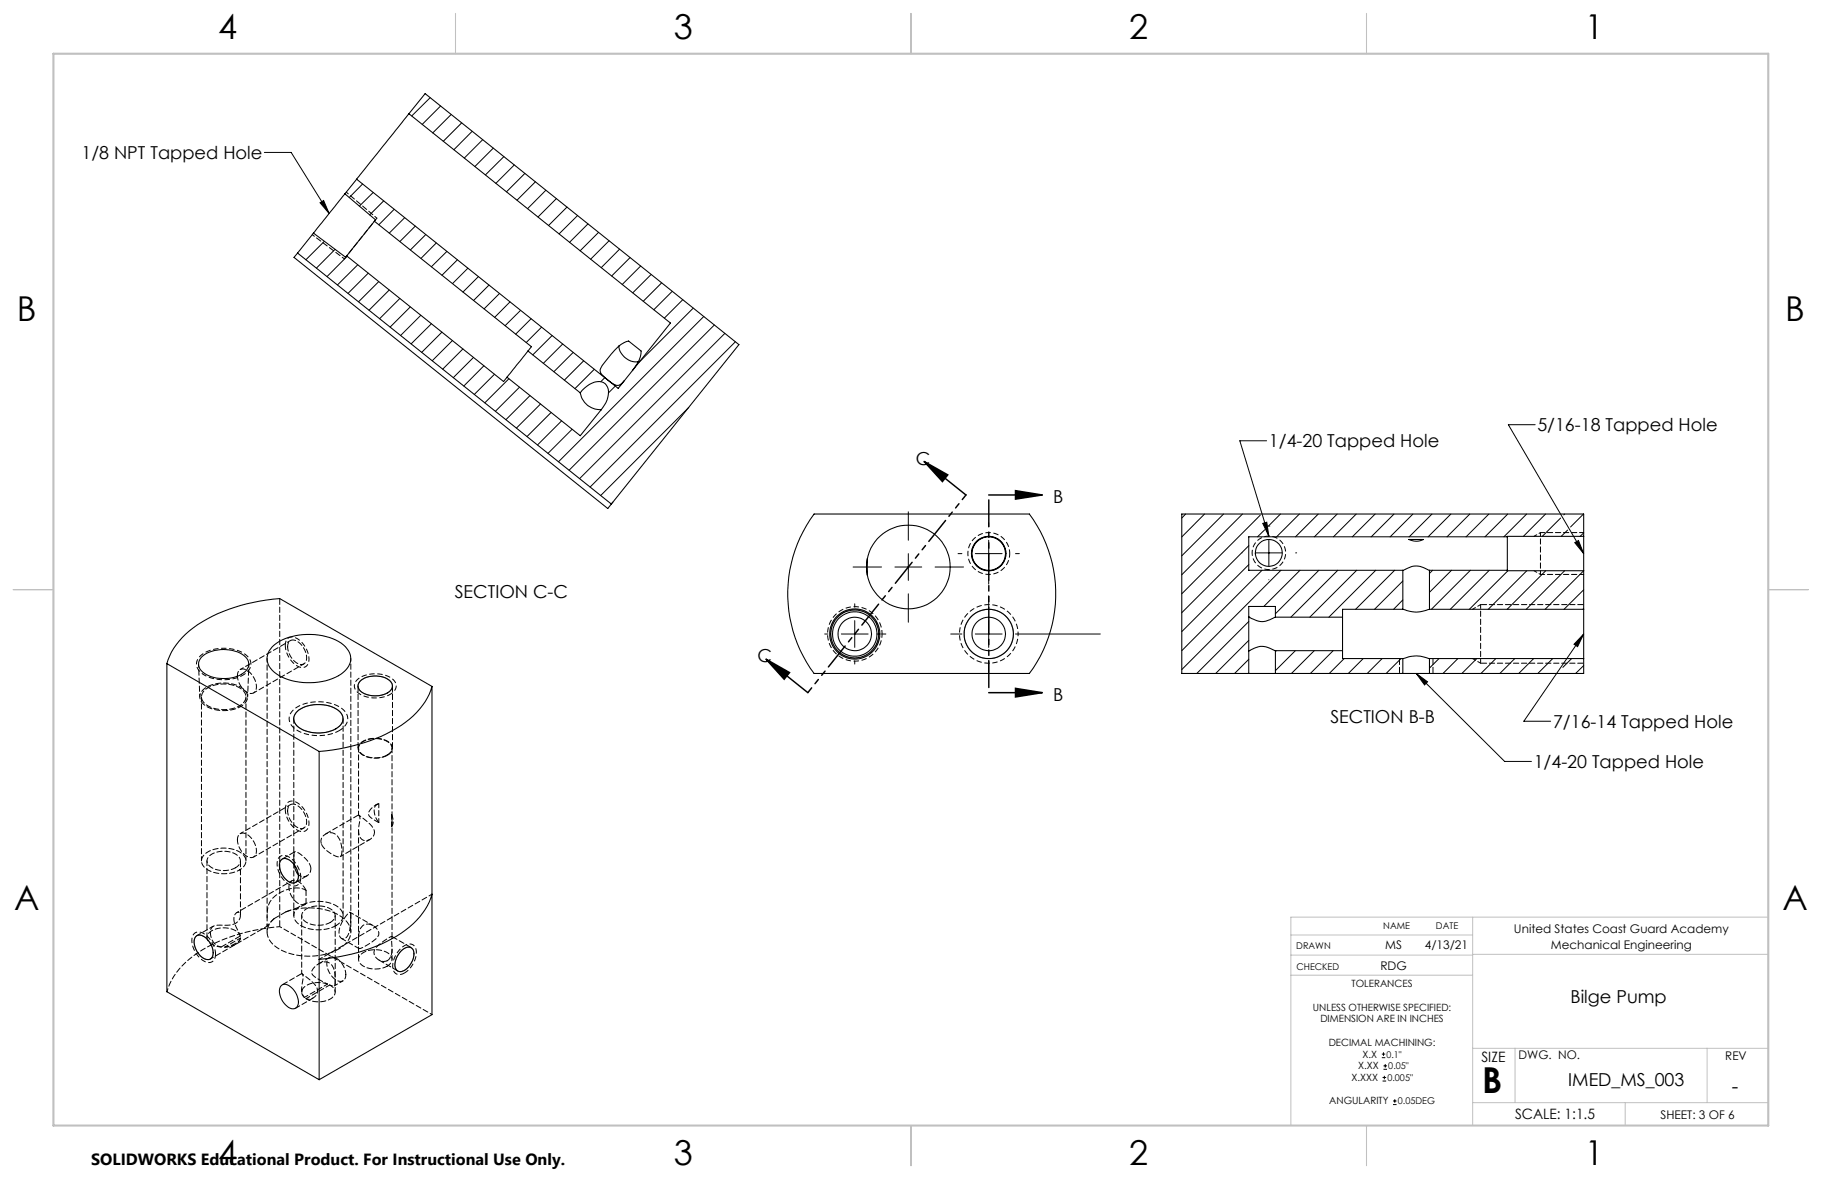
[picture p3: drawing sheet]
<svg xmlns="http://www.w3.org/2000/svg" width="432mm" height="279mm" viewBox="0 0 432 279" stroke-linecap="round" stroke-linejoin="round" font-family="sans-serif">
<g fill="none" stroke="#000" stroke-width=".24">
<path d="M62.7 36.1h6.3l9 14.5M102 23.1l-4.4 4.4M104.4 25.1l-4.4 4.4M106.9 27.1l-4.3 4.4M109.4 29.1l-4.3 4.4M111.9 31.1l-4.3 4.4M114.4 33.1l-4.4 4.4M116.9 35.1l-4.4 4.4M119.4 37.1l-4.4 4.4M121.9 39.1l-4.4 4.4M74.3 55.2l-.1 .2M75.8 48l.9-.5 1.3 3.1z"/>
<path d="M76.9 57.2l-4.4 4.4M79.4 59.1l-4.4 4.4M85.9 43.6l-3.1 3.2M88.4 45.6l-3.2 3.3M90.9 47.6l-3.3 3.3M93.4 49.6l-3.6 3.7M95.9 51.6l-3.6 3.6M98.4 53.6l-3.6 3.7M100.9 55.6l-3.6 3.6M103.4 57.6l-3.6 3.6M105.9 59.6l-3.7 3.6M124.4 41.1l-4.4 4.4"/>
<path d="M126.9 43.1l-4.4 4.3M129.4 45.1l-4.4 4.4M131.9 47.1l-4.4 4.3M134.4 49.1l-4.4 4.3M136.9 51.1l-4.4 4.3M139.3 53.1l-4.3 4.3M141.9 55.1l-4.4 4.3M144.4 57l-4.4 4.4M146.8 59.1l-4.3 4.3M82.3 60.7l-4.8 4.8M84.8 62.8l-4.8 4.7M87.3 64.7l-4.8 4.8"/>
<path d="M89.7 66.7l-4.7 4.8M92.3 68.7l-4.8 4.8M94.8 70.7l-4.8 4.8M97.2 72.7l-4.7 4.8M99.7 74.7l-4.8 4.8M102.2 76.7l-4.8 4.8M104.7 78.7l-4.8 4.8M108.4 61.6l-3.7 3.6M110.9 63.6l-3.7 3.6M113.4 65.5l-3.7 3.7M115.9 67.6l-3.7 3.6M118.4 69.6l-3.7 3.6"/>
<path d="M120.9 71.5l-3.7 3.7M123.4 73.6l-3.7 3.6M125.9 75.5l-3.7 3.7M128.3 77.5l-3.6 3.7M130.8 79.5l-4.5 4.6M149.3 61l-4.3 4.4M151.8 63l-4.3 4.4M154.3 65.1l-4.3 4.3M156.8 67l-4.4 4.4M159.3 69l-4.4 4.4M161.8 71l-4.4 4.4M164.3 73l-12.9 12.9"/>
<path d="M166.8 75l-34.4 34.4M169.3 77l-34.4 34.4M171.8 79l-34.4 34.4M107.2 80.7l-4.8 4.8M109.7 82.7l-4.8 4.8M112.2 84.7l-4.8 4.8M114.7 86.7l-4.8 4.8M117.2 88.7l-4.8 4.8M120.6 89.7l-5.7 5.8M123.1 91.8l-5.7 5.7M125.6 93.8l-5.7 5.6M128.1 95.7l-5.7 5.8"/>
<path d="M130.6 97.8l-5.7 5.7M133.1 99.7l-5.7 5.7M133.3 81.5l-4.5 4.6M135.8 83.5l-4.5 4.6M138.3 85.5l-4.6 4.6M140.8 87.5l-4.6 4.6M143.3 89.5l-.9 1M145.8 91.5l-1.6 1.6M163.2 96.6l-20.9 20.8M174.3 81l-34.5 34.4M135.6 101.7l-5.7 5.8M145.3 119l-.4 .4"/>
<path d="M300.2 104.5h-6.4l6.9 22.6M363.8 100.6h-6.3l17.8 30.6M202.2 134.4h6.7M212.1 134.4h6.3M215.3 121.3v6.7M215.3 131.2v6.3M221.6 134.4h6.8M227 131.2h1M231.1 131.2h6.4M234.3 123.9v.9M234.3 128v6.4M234.3 137.5v.9"/>
<path d="M240.7 131.2h.9M281 121.8l-.9 1M285.5 121.8l-5.4 5.4M290 121.8l-9.9 9.9M294.3 131h.1M294.5 121.8l-14.4 14.4M295.9 129.3l-15.8 15.9M295.9 133.8l-15.8 15.9M297.5 131h6.4M298.7 122.1l-18.6 18.6M299.1 135.1l-19 19.1M299.3 124l.9-.2 .5 3.3z"/>
<path d="M299.7 125.6l-1.7 1.6M300.7 124.7h.1M300.7 127.8v6.4M300.7 137.4h.1M303.5 121.8l-3 2.9M303.6 135.1l-23.5 23.6M307.1 131h.1M307.9 121.8l-5.4 5.4M308.1 135.1l-8.6 8.6M312.4 121.8l-5.4 5.4M312.6 135.1l-10.3 10.4M316.9 121.8l-5.4 5.4"/>
<path d="M317 135.1l-11.1 11.2M321.4 121.8l-5.4 5.4M321.5 135.1l-11.1 11.2M325.9 121.8l-5.4 5.4M326 135.1l-11.1 11.2M330.4 121.8l-5.4 5.4M330.5 135.1l-9.2 9.3M332.5 137.7l-6.7 6.7M334.9 121.8l-5.4 5.4M339.4 121.8l-5.4 5.4M339.5 135.1l-.7 .8M343.9 121.8l-5.4 5.4"/>
<path d="M344 135.1l-5.2 5.3M348.3 121.8l-5.4 5.4M348.5 135.1l-9.3 9.3M352.8 121.8l-5.3 5.4M353 135.1l-9.3 9.3M357.3 121.8l-5.4 5.4M357.4 135.3l-9.2 9.1M361.8 121.8l-5.4 5.4M361.8 135.3l-9.1 9.1M366.3 121.8l-5.3 5.3M366.3 135.3l-9.1 9.1M369.9 122.8l-4.4 4.3"/>
<path d="M370.8 121.8l-.2 .2M370.8 135.3l-9.1 9.1M371.5 125.6l-1.5 1.5M373.2 128.6l.9-.5 1.2 3.1zM375.3 121.8l-3.1 3.1M375.3 135.3l-9.1 9.1M375.3 139.8l-4.6 4.6M375.3 126.3l-.8 .8M195.4 150.2h.8M199.4 150.2h6.3M202.6 143.1v.8M202.6 147.1v6.3"/>
<path d="M202.6 156.6v.8M208.9 150.2h1M215.3 140.7v6.8M225.3 150.2h2.7M231.1 150.2h6.4M234.3 141.2v2.7M234.3 147.1v6.3M234.3 156.6v2.6M240.7 150.2h20.1M295.9 147.3l-12.3 12.3M295.9 151.8l-7.8 7.8M295.9 156.2l-3.3 3.4"/>
<path d="M302.5 154.2l-.2 .2M307 154.2l-4.7 4.7M311.5 154.2l-5.4 5.4M315.9 154.2l-5.3 5.4M318.6 156.1l-3.6 3.5M323.1 156.1l-3.6 3.5M327.6 156.1l-3.6 3.5M332 156.1l-3.5 3.5M332.5 142.2l-2.2 2.2M335.6 159.6l2.7 2-.7 .7zM335.6 159.6l21 20.8h6.3M341 156.1l-2.2 2.2"/>
<path d="M345.5 156.1l-3.5 3.5M350 156.1l-3.5 3.5M354.5 156.1l-3.5 3.5M359 156.1l-3.5 3.5M363.5 156.1l-3.6 3.5M368 156.1l-3.5 3.5M372.5 156.1l-2.1 2.1M375.3 144.3l-.2 .1M375.3 157.7l-1.9 1.9M375.3 150.2l-1.4 3-.9-.5zM375.3 150.2l-14.2 20.7h6.4M327.5 250.6h.8"/>
<path d="M327.5 249.8h.8M327.7 256.2h.8M327.7 255.3h.8M327.9 249.4v.8M327.9 253.4h.8M327.9 252.6h.8M328.1 255v.8M328.3 252.2v.8M330.1 261.8h.9M330.1 260.9h.9M330.6 260.5v.8"/>
</g>
<path d="M219 109.4l5.6 3.1-1.3 1.6zM219 109.4l9.9 7.9M234.3 117.3h12.7M240.7 116.3l6.3 1-6.3 1zM181.5 156.2l5.6 3.2-1.3 1.6zM181.5 156.2l10 7.9M234.3 164.1h12.7M240.7 163.1l6.3 1-6.3 1.1z" fill="none" stroke="#000" stroke-width=".35"/>
<g fill="none" stroke="#808080" stroke-width=".25">
<path d="M70.4 168.6a8.4 8.4 0 0 1 10.2 .1 2.37 2.37 0 0 1-.8 3.9 8.7 8.7 0 0 1-9.4-.6 2.2 2.2 0 0 1 0-3.4zM85.3 161.4a5.7 5.7 0 0 1 7.4 .3 1.86 1.86 0 0 1-1.2 2.7 5.8 5.8 0 0 1-6.3-.9l-.3-.5-.1-.7zM66.6 203.8a2.05 2.05 0 0 1 2.9 .8 3.7 3.7 0 0 1 .8 4.3 1.99 1.99 0 0 1-2.8-.8 3.9 3.9 0 0 1-1-4.2zM46.5 221.8a2.28 2.28 0 0 1 3 1.2 3.6 3.6 0 0 1 .6 4 1.9 1.9 0 0 1-2.8-.7 3.7 3.7 0 0 1-.9-4.4zM95 225.5a1.86 1.86 0 0 1 2.8-.6 4.2 4.2 0 0 1-1.7 4.9 1.53 1.53 0 0 1-2 .2 1.53 1.53 0 0 1-.4-2l.4-1.3z"/>
<circle cx="234.3" cy="131.2" r="4.1"/>
<circle cx="234.3" cy="150.2" r="5.8"/>
</g>
<path d="M209 150.2a6.5 6.5 0 0 1-9.5 5.7 6.5 6.5 0 0 1-.3-11.1 6.5 6.5 0 0 1 9.8 5.1v.3" fill="none" stroke="#000" stroke-width=".24" stroke-dasharray="1.3 .6" stroke-dashoffset=".4" stroke-linecap="butt"/>
<path d="M241.3 150.2a6.9 6.9 0 0 1-10.3 6.1 6.9 6.9 0 0 1-.3-12 6.9 6.9 0 0 1 10.6 5.5v.4" fill="none" stroke="#000" stroke-width=".24" stroke-dasharray="1.3 .6" stroke-dashoffset=".7" stroke-linecap="butt"/>
<path d="M239.3 131.2a5 5 0 0 1-7.3 4.3 5 5 0 0 1-.3-8.5 5 5 0 0 1 7.6 3.9v.3M80.4 173.1a10.3 10.3 0 0 1-10.9-.8 2.85 2.85 0 0 1 .9-4.7 10.2 10.2 0 0 1 11.2 .8 2.8 2.8 0 0 1-1 4.6l-.2 .1" fill="none" stroke="#000" stroke-width=".24" stroke-dasharray="1.3 .6" stroke-dashoffset=".3" stroke-linecap="butt"/>
<path d="M57.6 160a9.5 9.5 0 0 1-10.2-.8 2.61 2.61 0 0 1 .8-4.3 9.5 9.5 0 0 1 10.5 .7 2.61 2.61 0 0 1-.9 4.2l-.2 .2M92.4 164.6a7.1 7.1 0 0 1-8-.9 2.14 2.14 0 0 1 1.3-3.3 7.2 7.2 0 0 1 7.7 .9 2.06 2.06 0 0 1-1 3.3" fill="none" stroke="#000" stroke-width=".24" stroke-dasharray="1.3 .6" stroke-dashoffset=".5" stroke-linecap="butt"/>
<path d="M67.6 152.9a5.6 5.6 0 0 0 4 5.3 1.83 1.83 0 0 0 1.6-2.5 5.5 5.5 0 0 0-3.9-4.8 1.68 1.68 0 0 0-1.7 2M67.6 191.8a5.6 5.6 0 0 0 4 5.3 1.83 1.83 0 0 0 1.6-2.5 5.5 5.5 0 0 0-3.9-4.8 1.68 1.68 0 0 0-1.7 2M71.3 208a1.75 1.75 0 0 1-1 1.8 1.75 1.75 0 0 1-2-.3 5.6 5.6 0 0 1-2.4-6 1.83 1.83 0 0 1 3-.1 6.3 6.3 0 0 1 2.4 4.6M51.1 226.1a1.75 1.75 0 0 1-1 1.9 1.75 1.75 0 0 1-2-.4 5.6 5.6 0 0 1-2.4-5.9 1.83 1.83 0 0 1 3-.2 6.3 6.3 0 0 1 2.4 4.6M95.9 230.6a1.75 1.75 0 0 1-2.1 .1 1.75 1.75 0 0 1-.7-2 5.6 5.6 0 0 1 3.9-5 1.83 1.83 0 0 1 1.6 2.5 6.3 6.3 0 0 1-2.7 4.4" fill="none" stroke="#000" stroke-width=".24" stroke-dasharray="1.3 .6" stroke-dashoffset=".2" stroke-linecap="butt"/>
<path d="M296.7 131a4 4 0 0 0 5.9 3.5 4 4 0 0 0 .3-6.8 4 4 0 0 0-6.1 3l-.1 .3" fill="none" stroke="#000" stroke-width=".24" stroke-dasharray="1.3 .6" stroke-dashoffset=".6" stroke-linecap="butt"/>
<path d="M234.3 117.3v46.8" fill="none" stroke="#000" stroke-width=".35" stroke-dasharray="6.3 1.3 1.3 1.3 1.3 1.3" stroke-dashoffset="-1.2"/>
<path d="M228.9 117.3l-37.4 46.8" fill="none" stroke="#000" stroke-width=".35" stroke-dasharray="6.3 1.3 1.3 1.3 1.3 1.3" stroke-dashoffset="4.9"/>
<path d="M349 217.3v49.4M419.1 217.3h-113.2v49.4M305.9 231.1h43.1M305.9 226.3h43.1M305.9 221.6h43.1M349 226.2h70.1M349 248.4h70.1M359.1 248.4v12.9M404.6 248.4v12.9M349 261.3h70.1M385.2 261.3v5.4" fill="none" stroke="#c0c0c0" stroke-width=".24"/>
<path d="M108 3.2v9.5M215.9 3.2v9.5M323.8 3.2v9.5M3.1 139.7h9.6M419.1 139.7h9.5M215.9 266.7v9.6M323.8 266.7v9.6" fill="none" stroke="#c0c0c0" stroke-width=".25"/>
<path d="M12.7 12.7h406.4v254h-406.4z" fill="none" stroke="#c0c0c0" stroke-width=".5"/>
<g fill="none" stroke="#000" stroke-width=".24" stroke-dasharray="1.3 .6" stroke-dashoffset=".4">
<path d="M365.1 126.2v9.9M63.3 156.1v61.4M68.8 151.8l-11.9 6.9M350.9 143.3v13.9M60.1 164.2l11.9-6.9M68.8 190.7l-11.9 6.9M60.1 203.1l11.9-6.9M70.7 207.2a1.74 1.74 0 0 0 1.9 .4 1.74 1.74 0 0 0 1.1-1.7M71.5 217v13.7M80.6 203l7-4M49.9 227.2l13.5-7.8M53.3 224.5l3.7-2.2"/>
<path d="M56.9 221.8l-.1-.3a9.1 9.1 0 0 1-1.4-4.1l.5-1a.6 .6 0 0 1 .9-.1 2.21 2.21 0 0 1-2.4 2.9 8.4 8.4 0 0 0-4.1 .5 3.3 3.3 0 0 0 2.1 4.7M71.5 234.3v.8M75.7 227.3l26.7-15.4M79.2 233.6l2.1-1.2M92.9 227.4v-2.5"/>
</g>
<g fill="none" stroke="#000" stroke-width=".24" stroke-dasharray="1.3 .6" stroke-dashoffset=".2">
<path d="M81.6 61.3l7.7-9.6M68.2 153.3a1.39 1.39 0 0 1 .7-1.5 1.39 1.39 0 0 1 1.6 .2 4.5 4.5 0 0 1 2 4.8 1.44 1.44 0 0 1-2.4 .2 5.1 5.1 0 0 1-1.9-3.7M47.7 165.1v38.9M56.3 160.1a1.39 1.39 0 0 1 .7-1.5 1.39 1.39 0 0 1 1.6 .3 4.5 4.5 0 0 1 2 4.8 1.44 1.44 0 0 1-2.4 .2 5.1 5.1 0 0 1-1.9-3.8M69.6 170.3v46.7M91.7 178.9a5.8 5.8 0 0 1-6.3-.6 1.7 1.7 0 0 1 .9-2.7 5.7 5.7 0 0 1 6.3 .9 1.67 1.67 0 0 1-.9 2.4M56.3 199a1.39 1.39 0 0 1 .7-1.5 1.39 1.39 0 0 1 1.6 .3 4.5 4.5 0 0 1 2 4.7 1.44 1.44 0 0 1-2.4 .3 5.1 5.1 0 0 1-1.9-3.8M68.2 192.2a1.39 1.39 0 0 1 .7-1.5 1.39 1.39 0 0 1 1.6 .2 4.5 4.5 0 0 1 2 4.8 1.44 1.44 0 0 1-2.4 .2 5.1 5.1 0 0 1-1.9-3.7M92.8 193v2.9M55.8 205.6a5.8 5.8 0 0 1-6.3-.6 1.7 1.7 0 0 1 .9-2.7 5.7 5.7 0 0 1 6.3 .9 1.67 1.67 0 0 1-.9 2.4M58.3 204v-38.9M65 217.7l-1.7 1.7v-1.4a9.5 9.5 0 0 1 .7-4.2 7.6 7.6 0 0 1 8.1-3.1l.4 .3"/>
<path d="M78.3 218.6a5.8 5.8 0 0 1-6.4-.6 1.7 1.7 0 0 1 1-2.8 5.7 5.7 0 0 1 6.2 .9 1.67 1.67 0 0 1-.8 2.5M79.6 219.4a2.52 2.52 0 0 0 1.7-2.4 2.52 2.52 0 0 0-1.7-2.4 8.7 8.7 0 0 0-9.1 .6 2.41 2.41 0 0 0 .8 4.2 9.1 9.1 0 0 0 8.3 0M81.3 217v-46.7M53.3 224.5a3.5 3.5 0 0 0 3.7-2.2M70.1 238.9l4.1-2.4M72.5 236.7a5.6 5.6 0 0 0 6.7-.8 1.74 1.74 0 0 0-1.1-2.5M81 222.4l4.1 2.4M82 231a4.4 4.4 0 0 0-3.4-4.2 1.64 1.64 0 0 0-1.1 2.2 4 4 0 0 0 3.5 3.6l.7-.6 .3-1M91.7 229a1.73 1.73 0 0 0 1.2-1.7 1.73 1.73 0 0 0-1.3-1.6 5.7 5.7 0 0 0-6.3 .7 1.74 1.74 0 0 0 1.2 2.7 6.3 6.3 0 0 0 5.2-.1M92.9 222v-44.7"/>
</g>
<g fill="none" stroke="#000" stroke-width=".24" stroke-dasharray="1.3 .6" stroke-dashoffset="-.1">
<path d="M375.3 157.2h-24.4M375.3 143.3h-24.4M84.9 162.5v14.8M91.8 179a1.76 1.76 0 0 0 1.2-1.7 1.76 1.76 0 0 0-1.2-1.7 5.7 5.7 0 0 0-6.7 .9 1.85 1.85 0 0 0 1.4 2.7 6.5 6.5 0 0 0 5.3-.2M93 177.3v-14.8M85 193.1l-7.9 4.5M89.8 190.5a1.77 1.77 0 0 0-1 2.5l1 1.9M57 217v-13M69.9 201.8l-3 1.8M72.5 214.1l-1.1 .7-3.7 1.3M73.7 205.9a6 6 0 0 0-3.7-4.1l-.2 .2-.1 .5 .1 2.5M76.2 200a2.23 2.23 0 0 1 1.6-2.6 2.23 2.23 0 0 1 2.7 1.5 4.3 4.3 0 0 1 .1 4.1 5.3 5.3 0 0 1-4.4-3"/>
<path d="M83.1 217.4l-.1-1.2a5.7 5.7 0 0 0-2.4 3.5 2.17 2.17 0 0 0 .5 2.8 1.81 1.81 0 0 0 1.8-2l.2-3.1M56.9 221.8l-4.5 2.6M71.5 230.7l-4.6 2.7M97.5 224.6l-4.6-2.7"/>
</g>
<path d="M350.9 143.3l-1.9 1.1M350.9 157.2l-1.9-1.1M66.3 219.6a39.4 39.4 0 0 0-21.4 7.7 15.5 15.5 0 0 0-5.3 7.7M72.5 236.7a2.06 2.06 0 0 0 2.6-1.1 2.06 2.06 0 0 0-.8-2.6l-2.8-2.3 .3 .8a10.4 10.4 0 0 0 0 4.3l.3 .6" fill="none" stroke="#000" stroke-width=".24" stroke-dasharray="1.3 .6" stroke-dashoffset=".5"/>
<path d="M375.3 136.1h-10.2M375.3 126.2h-10.2M85 177.3v15.8M85 193.2l.3 .7a7.7 7.7 0 0 0 .1 4.7 1.94 1.94 0 0 0 2.1 .4 1.94 1.94 0 0 0 1.3-1.8M89.8 194.9v-4.4M50.5 219.5l-3.8 2.2M88.4 219.3l-5.4-3.1M53.3 224.5a5.3 5.3 0 0 0 3.6-1.9l.1-.3M56.9 221.8a4.2 4.2 0 0 0-4.7-1.9 3.3 3.3 0 0 0-3.1 2.1 2.49 2.49 0 0 0 2.2 2.2l1.1 .2M72.5 236.7l5.6-3.3M77.6 233.2l-5.5 3.2" fill="none" stroke="#000" stroke-width=".24" stroke-dasharray="1.3 .6" stroke-dashoffset=".3"/>
<path d="M365.1 126.2l-1.5 .9M365.1 136.1l-1.5-.8M63.3 219.1v1.8" fill="none" stroke="#000" stroke-width=".24" stroke-dasharray="1.3 .6" stroke-dashoffset=".9"/>
<path d="M331.7 159.6v-3.6M339.6 159.6v-3.6M66.3 219.6v-77.8" fill="none" stroke="#000" stroke-width=".24" stroke-dasharray="1.3 .6" stroke-dashoffset="-.2"/>
<path d="M74 55.6l7.6 5.7M82.1 45.5l7.2 6.2M47.1 157.4l.2 7.8M57 167.4a2.45 2.45 0 0 0 1.7-2.3 2.45 2.45 0 0 0-1.7-2.3 8.5 8.5 0 0 0-8.8 .6 2.34 2.34 0 0 0 .8 4 8.9 8.9 0 0 0 8 0M58.7 165.2l.3-7.8M88.8 197.2a6 6 0 0 0-2.9-3.4l-.9-.7M77.6 233.2l-2.4-1.3a1.73 1.73 0 0 1-1.3-1.8 3.3 3.3 0 0 1 4.3-1.8 5.3 5.3 0 0 1 1.2 4.1l-.1 1.2-.4 .1-.8-.3M83.1 220.9v-64.8" fill="none" stroke="#000" stroke-width=".24" stroke-dasharray="1.3 .6" stroke-dashoffset=".6"/>
<g fill="#000">
<path d="M75.8 48l.9-.5 1.3 3.1z"/>
<path d="M219 109.4l5.6 3.1-1.3 1.6zM181.5 156.2l5.6 3.2-1.3 1.6z"/>
<path d="M240.7 116.3l6.3 1-6.3 1zM240.7 163.1l6.3 1-6.3 1.1z"/>
<path d="M375.3 150.2l-1.4 3-.9-.5zM373.2 128.6l.9-.5 1.2 3.1zM335.6 159.6l2.7 2-.7 .7zM299.3 124l.9-.2 .5 3.3z"/>
</g>
<g fill="none" stroke="#000" stroke-width=".25">
<path d="M96.9 27l-12.4 15.5M96.9 27l62 49.6-12.4 15.4-62-49.5M96.9 27l3.9-4.8 74.3 59.5-30.2 37.8M70.5 60l74.4 59.5M70.5 60l-.8 1 74.3 59.5 .9-1M74.3 55.2l-3.8 4.8M74.3 55.2l7.6 5.8 .3-.4M81.7 45.9l-7.4 9.3M81.7 45.9l7.3 6.2-.3 .3M84.5 42.5l-2.8 3.4M88.7 52.4l-6.5 8.2M88.7 52.4l37.2 29.8-.8 1"/>
<path d="M82.2 60.6l37.1 29.8 .9-1M120.2 89.4l17.3 13.9 4.8-6M125.1 83.2l-4.9 6.2M125.1 83.2l12.4 9.9M137.5 93.1a5.6 5.6 0 0 1 5.1-2.6 2.68 2.68 0 0 1 1.5 3.6l-.5 1.3-1.3 1.9M137.5 93.1a4.8 4.8 0 0 0 5 4l-.2 .2M146.7 82a4.1 4.1 0 0 0 4.6 3.7M149.9 87.8l.5-.7a6.4 6.4 0 0 0 1.5-3.9l-2.9-2.4-.6 .2a10.4 10.4 0 0 0-4.4 4 7.1 7.1 0 0 0-1.8 2.7l.2 .7a9.8 9.8 0 0 0 3.7 2.9 1.71 1.71 0 0 0 1.8-1.1M192.9 121.8h51a31.7 31.7 0 0 1 0 37.8h-51a31.7 31.7 0 0 1 0-37.8zM205.5 132.4v3.9M332.5 135.1h.1a5 5 0 0 1 6 0h.2M332.5 135.1v9.3"/>
<path d="M333.9 127.8h3.5a3.8 3.8 0 0 1-3.5 0zM338.8 135.1v9.3M338.8 135.1h18.4M357.2 127.2v7.9M357.2 127.2h-61.3v7.9h36.6M357.2 135.1l18.1 .2M375.3 127.1v8.2M375.3 127.1v-5.3h-95.2v37.8h15.8M375.3 135.3v9.1M375.3 127.1l-18.1 .1M39.5 157.3a18.1 18.1 0 0 1 9.6-10.6 42.7 42.7 0 0 1 17.2-4.8l36.1 20.8M39.5 157.3l36.1 20.8"/>
<path d="M39.5 157.3v77.7l36.1 20.9M47.7 155.8a8.5 8.5 0 0 1 10.5-.1 2.44 2.44 0 0 1-1 4.1 8.7 8.7 0 0 1-9.5-.9 2.26 2.26 0 0 1 0-3.1zM64.5 153.3a12.9 12.9 0 0 1 10.1-2.9 11 11 0 0 1 7.7 3.4 3.7 3.7 0 0 1-.9 5.5 14.8 14.8 0 0 1-16.4 0 3.8 3.8 0 0 1-.5-6zM295.9 154.2h.3a4.9 4.9 0 0 1 5.9 0h.2M295.9 154.2h.1M295.9 146.3h.1M295.9 146.3l.5 .1a4.8 4.8 0 0 0 5.6-.1h.3M295.9 159.6h6.4M302.3 159.6h30.2M302.3 154.2h15.9M302.3 146.3h15.9M302.3 146.3v-2.6h-6.4v15.9"/>
<path d="M302.3 154.2v5.4M318.2 146.3v7.9M318.2 154.2v1.9h14.3M332.5 156.1a8.2 8.2 0 0 1 6.3 0M332.5 144.4a8 8 0 0 0 6.3 0M332.5 159.6h6.3M332.5 144.4h-14.3v1.9M332.5 156.1v3.5M338.8 156.1h36.5M338.8 144.4h36.5M338.8 156.1v3.5M375.3 144.4v11.7"/>
<path d="M375.3 156.1v3.5h-36.5M70.4 168.6a8.5 8.5 0 0 1 10.1 0 2.43 2.43 0 0 1-.9 4.1 8.7 8.7 0 0 1-9.2-.6 2.21 2.21 0 0 1 0-3.5zM75.6 178.1v77.8M85.3 161.4a5.6 5.6 0 0 1 7.4 .3 1.68 1.68 0 0 1-.9 2.5 5.7 5.7 0 0 1-6.7-.8l-.3-1zM102.4 162.7a18.1 18.1 0 0 1-9.6 10.5 44.3 44.3 0 0 1-17.2 4.9M102.4 162.7v77.8l-26.8 15.4M66.6 203.9a1.65 1.65 0 0 1 2.5 .3 4.2 4.2 0 0 1 1.3 4.5 1.52 1.52 0 0 1-2.4-.1 4.1 4.1 0 0 1-1.4-4.7zM69.7 205a3.9 3.9 0 0 0 1 2.2M102.4 211.9a17.5 17.5 0 0 1-8.4 10 43.7 43.7 0 0 1-18.4 5.5M46.4 222a1.76 1.76 0 0 1 2.5 .4 4.3 4.3 0 0 1 1.4 4.5 1.62 1.62 0 0 1-2.5-.1 4.1 4.1 0 0 1-1.4-4.8zM66.8 233.5a2.14 2.14 0 0 1 2.6 .9 4 4 0 0 1 1 4.1 1.52 1.52 0 0 1-2.4-.1 4.1 4.1 0 0 1-1.4-4.7zM95 225.4a1.77 1.77 0 0 1 2.9-.4 4.4 4.4 0 0 1-2.9 5.3 1.53 1.53 0 0 1-1.3-2.3l.5-1.4z"/>
<circle cx="215.3" cy="134.4" r="9.9"/>
<circle cx="234.3" cy="131.2" r="4"/>
<circle cx="234.3" cy="131.2" r="4.1"/>
<circle cx="300.7" cy="131" r="3.2"/>
<circle cx="202.6" cy="150.2" r="6"/>
<circle cx="202.6" cy="150.2" r="5.7"/>
<circle cx="202.6" cy="150.2" r="4"/>
<circle cx="202.6" cy="150.3" r="5.3"/>
<circle cx="234.3" cy="150.2" r="5.8"/>
<circle cx="234.3" cy="150.2" r="4"/>
</g>
<path d="M89.3 190.6l-.3 .2M89.8 194.9l-.7-.4a2.76 2.76 0 0 1-1.8-1.8 3.5 3.5 0 0 1 2.5-2.2M65 217.7l2.7-1.6M70.1 209.1l2.7-1.6M72.1 214.4l.2-.1M72.5 214.1v-3.1M72.5 211a3.3 3.3 0 0 0-3.2-2.3 2.03 2.03 0 0 0-.7 2.6 3.9 3.9 0 0 0 3.4 3.1l.5-.3M89.8 227.5l4.5 2.6" fill="none" stroke="#000" stroke-width=".24" stroke-dasharray="1.3 .6"/>
<path d="M85 196.8v25.7M92.8 195.9a2.89 2.89 0 0 0 0-2.9M49.1 204v18.2M65 217.7a3.9 3.9 0 0 0 .1 6.4 14.7 14.7 0 0 0 16.3 0 4 4 0 0 0-.5-6.9 15.4 15.4 0 0 0-13.2-1.1M77.6 233.2a5.4 5.4 0 0 0-5.9 1.2 1.51 1.51 0 0 0 .4 2M78.1 226.9l-2.6 1.5M79.4 235.1v-18.1M85 224.4v3M91.7 227.7a4.1 4.1 0 0 0 1.1-4.3l.1-1.4-.8 .3a9.9 9.9 0 0 0-3.3 2.8 2.23 2.23 0 0 0 2.9 2.6" fill="none" stroke="#000" stroke-width=".24" stroke-dasharray="1.3 .6" stroke-dashoffset=".1"/>
<path d="M66.3 219.6l36.1 20.8M89 219.8a1.61 1.61 0 0 1 0 2.7l-1.2 1a6.4 6.4 0 0 1-2.8 1.3v-.5a10.2 10.2 0 0 1 .5-4.3 2.22 2.22 0 0 1 3.5-.2" fill="none" stroke="#000" stroke-width=".24" stroke-dasharray="1.3 .6" stroke-dashoffset=".8"/>
<path d="M56.7 167.3a2.24 2.24 0 0 0 1.6-2 2.24 2.24 0 0 0-1.3-2.2 7.8 7.8 0 0 0-8.5 .5 2.13 2.13 0 0 0 .6 3.5 8.1 8.1 0 0 0 7.6 .2M56.7 206.2a2.24 2.24 0 0 0 1.6-2 2.24 2.24 0 0 0-1.3-2.2 7.8 7.8 0 0 0-8.5 .5 2.13 2.13 0 0 0 .6 3.5 8.1 8.1 0 0 0 7.6 .2M69.1 208.8l-13 7.5" fill="none" stroke="#000" stroke-width=".24" stroke-dasharray="1.3 .6" stroke-dashoffset=".7"/>
<text font-size="8.5" x="351.3" y="259">B</text>
<g font-size="8.1">
<text x="51.7" y="9.3">4</text>
<text x="159.7" y="9.3">3</text>
<text x="267.6" y="9.3">2</text>
<text x="375.6" y="9.3">1</text>
<text x="4" y="76">B</text>
<text x="423.1" y="76">B</text>
<text x="3.3" y="215.7">A</text>
<text x="422.4" y="215.7">A</text>
<text x="51.7" y="276">4</text>
<text x="159.7" y="276">3</text>
<text x="267.6" y="276">2</text>
<text x="375.6" y="276">1</text>
</g>
<text font-size="4.7" x="410.5" y="259.1">-</text>
<g font-size="4.2">
<text x="19.3" y="37.7">1/8 NPT Tapped Hole</text>
<text x="300.7" y="106">1/4-20 Tapped Hole</text>
<text x="364.3" y="102.2">5/16-18 Tapped Hole</text>
<text x="217" y="110.1">C</text>
<text x="249.6" y="119.2">B</text>
<text x="107.8" y="141.7">SECTION C-C</text>
<text x="179.5" y="157">C</text>
<text x="249.6" y="166">B</text>
<text x="315.3" y="171.4">SECTION B-B</text>
<text x="368.1" y="172.5">7/16-14 Tapped Hole</text>
<text x="363.5" y="182">1/4-20 Tapped Hole</text>
<text x="372.2" y="237.7">Bilge Pump</text>
<text x="371.7" y="257.4">IMED_MS_003</text>
</g>
<text font-size="3.8" x="21.6" y="276">SOLIDWORKS Educational Product. For Instructional Use Only.</text>
<g font-size="3.4">
<text x="351.1" y="251.6">SIZE</text>
<text x="359.1" y="265.2">SCALE: 1:1.5</text>
</g>
<g font-size="2.8">
<text x="358.8" y="221.1">United States Coast Guard Academy</text>
<text x="328.3" y="224.9">MS</text>
<text x="337.7" y="224.9">4/13/21</text>
<text x="367.6" y="225">Mechanical Engineering</text>
<text x="327.1" y="229.9">RDG</text>
<text x="359.9" y="251">DWG. NO.</text>
<text x="408.9" y="251.1">REV</text>
<text x="393.5" y="265.2">SHEET: 3 OF 6</text>
</g>
<g font-size="2.4">
<text x="320.3" y="233.9">TOLERANCES</text>
<text x="311.2" y="239.5">UNLESS OTHERWISE SPECIFIED:</text>
<text x="312.9" y="242.3">DIMENSION ARE IN INCHES</text>
<text x="314.9" y="247.8">DECIMAL MACHINING:</text>
<text x="322.9" y="250.6">X.X</text>
<text x="320.3" y="256.2">X.XXX</text>
<text x="321.9" y="253.4">X.XX</text>
<text x="315" y="261.7">ANGULARITY</text>
</g>
<g font-size="2.2">
<text x="327.8" y="220.1">NAME</text>
<text x="340.3" y="220.2">DATE</text>
<text x="307.2" y="224.9">DRAWN</text>
<text x="307.3" y="229.8">CHECKED</text>
<text x="328.6" y="250.6">0.1&quot;</text>
<text x="328.8" y="256.2">0.005&quot;</text>
<text x="329" y="253.4">0.05&quot;</text>
<text x="331.3" y="261.7">0.05DEG</text>
</g>
</svg>
